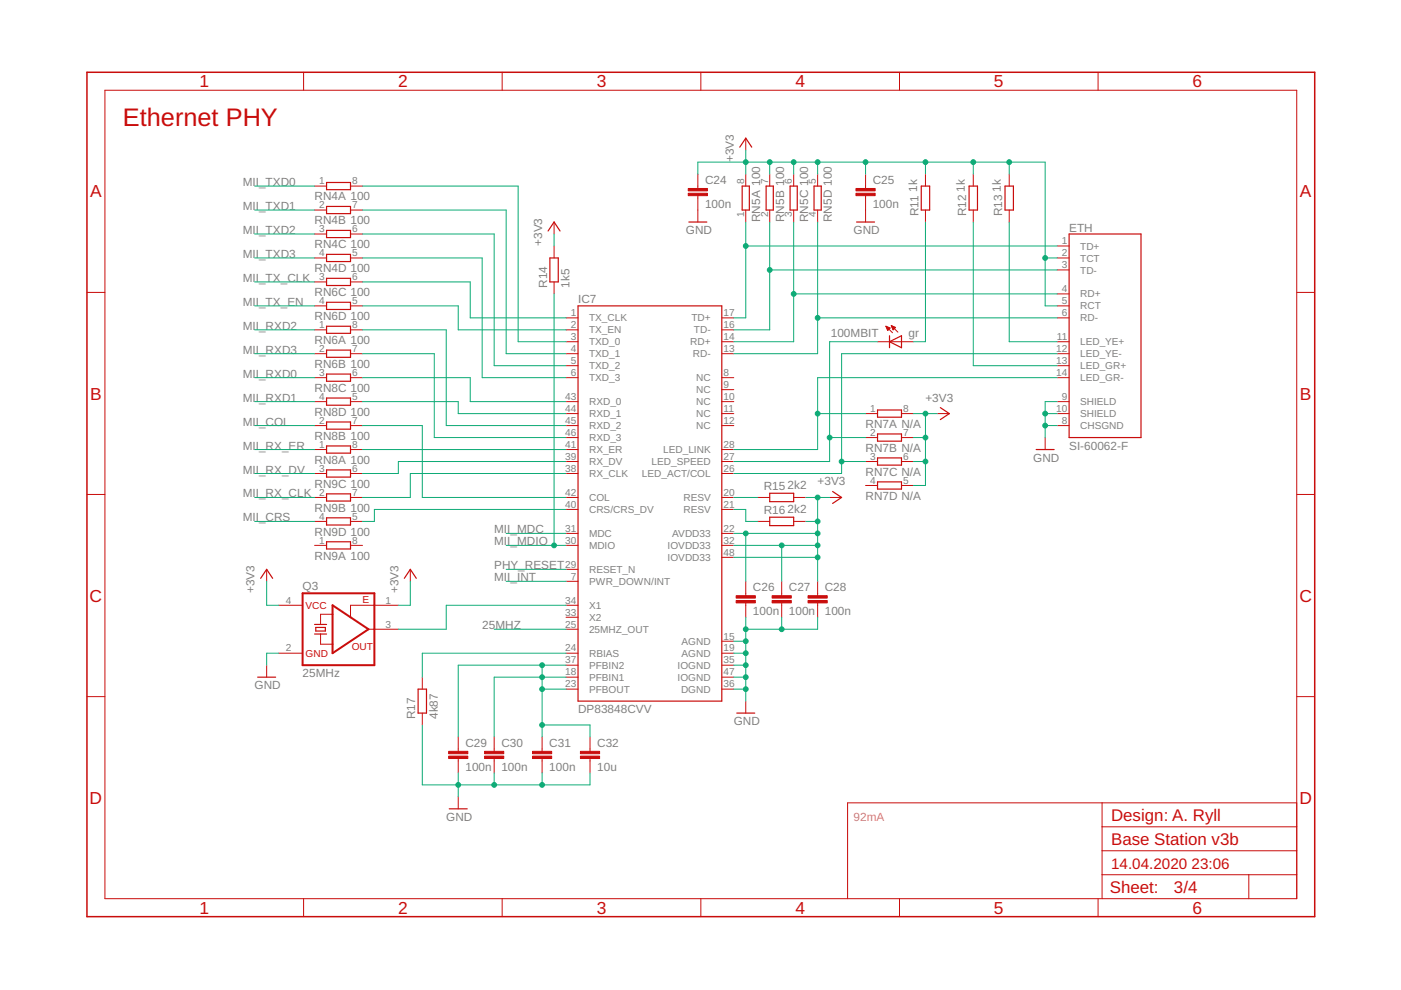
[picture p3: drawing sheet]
<svg xmlns="http://www.w3.org/2000/svg" width="297mm" height="210mm" viewBox="0 0 297 210" stroke-linecap="round" stroke-linejoin="round" font-family="sans-serif">
<g fill="none" stroke="#c90d0c" stroke-width=".25">
<path d="M69.2 38.7h5.1v1.5h-5.1zM156.8 31.2l1.3-1.9 1.3 1.9M157.4 39.5h1.5v5h-1.5zM162.4 39.5h1.6v5h-1.6zM167.5 39.5h1.5v5h-1.5zM172.6 39.5h1.5v5h-1.5zM195.3 39.5h1.8v5h-1.8zM205.5 39.5h1.7v5h-1.7zM213.1 39.5h1.8v5h-1.8zM69.2 43.8h5.1v1.5h-5.1zM69.2 48.9h5.1v1.5h-5.1zM69.2 53.9h5.1v1.6h-5.1z"/>
<path d="M69.2 59h5.1v1.5h-5.1zM116.2 49l1.3-1.9 1.2 1.9M116.6 54.7h1.8v5.1h-1.8zM146 47.1h3.9M181.6 47.1h3.8M226.7 49.6h15.2v43.2h-15.2zM69.2 64.1h5.1v1.5h-5.1zM69.2 69.2h5.1v1.5h-5.1zM69.2 74.2h5.1v1.6h-5.1zM69.2 79.3h5.1v1.5h-5.1zM122.6 64.9h30.4v83.8h-30.4zM188.6 72.5l2.5-1.3v2.5z"/>
<path d="M188.6 71.2v2.5M69.2 84.4h5.1v1.5h-5.1zM69.2 89.5h5.1v1.5h-5.1zM69.2 94.6h5.1v1.5h-5.1zM69.2 99.6h5.1v1.6h-5.1zM186.1 86.9h5v1.6h-5zM186.1 92h5v1.5h-5zM186.1 97.1h5v1.5h-5zM199.4 86.4l1.9 1.3-1.9 1.3M219.7 95.3h3.8M69.2 104.7h5.1v1.5h-5.1zM69.2 109.8h5.1v1.5h-5.1z"/>
<path d="M69.2 114.9h5.1v1.5h-5.1zM163.2 104.6h5.1v1.8h-5.1zM163.2 109.7h5.1v1.7h-5.1zM176.5 104.2l1.9 1.3-1.9 1.2M186.1 102.2h5v1.5h-5zM55.3 122.6l1.2-1.9 1.3 1.9M66.7 134.4h2.5M66.7 132.4h2.5M67 133h2v.8h-2zM85.7 122.6l1.3-1.9 1.3 1.9M54.6 143.6h3.8M88.6 146.1h1.8v5.1h-1.8z"/>
<path d="M156.2 151.2h3.8M95.2 171.5h3.9"/>
</g>
<g fill="none" stroke="#c90d0c" stroke-width=".21">
<path d="M22.2 19.1h252.7v171.4h-252.7zM64.4 15.3v3.8M106.5 15.3v3.8M148.6 15.3v3.8M190.7 15.3v3.8M232.8 15.3v3.8M66.7 39.5h2.5M74.3 39.5h2.6M148 36.9v3.1M158.1 29.3v2.5M158.1 36.9v2.6M163.2 36.9v2.6"/>
<path d="M168.3 36.9v2.6M173.4 36.9v2.6M183.5 36.9v3.1M196.2 36.9v2.6M206.4 36.9v2.6M214 36.9v2.6M66.7 54.7h2.5M66.7 44.5h2.5M66.7 49.6h2.5M66.7 59.8h2.5M74.3 54.7h2.6M74.3 44.5h2.6"/>
<path d="M74.3 49.6h2.6M74.3 59.8h2.6M117.5 47.1v2.5M117.5 52.2v2.5M117.5 59.8v2.5M148 41.5v5.6M158.1 44.5v2.6M163.2 44.5v2.6M168.3 44.5v2.6M173.4 44.5v2.6M183.5 41.5v5.6M196.2 44.5v2.6"/>
<path d="M206.4 44.5v2.6M214 44.5v2.6M224.1 52.2h2.6M224.1 54.7h2.6M224.1 57.2h2.6M18.4 62h3.8M66.7 69.9h2.5M66.7 75h2.5M66.7 64.9h2.5M74.3 69.9h2.6M74.3 75h2.6M74.3 64.9h2.6"/>
<path d="M120 67.4h2.6M120 69.9h2.6M120 72.5h2.6M120 75h2.6M120 77.5h2.6M153 67.4h2.6M153 69.9h2.6M153 72.5h2.6M153 75h2.6M186.1 72.5h7.6M187.8 69.2l1.4 1.3M187.8 69.2l.9 .4-.5 .5z"/>
<path d="M187.9 69.3h.2M187.9 69.4h.5M188 69.5h.7M188 69.6h.6M188.1 69.8h.4M188.1 69.9h.3M188.2 70h.1M189 69l1.4 1.4M189 69l.9 .4-.5 .5zM189 69v.1M189 69.2h.3M189.1 69.3h.4"/>
<path d="M189.1 69.4h.7M189.2 69.5h.6M189.2 69.6h.4M189.3 69.8h.2M189.3 69.9h.1M224.1 67.4h2.6M224.1 72.5h2.6M224.1 75h2.6M224.1 77.5h2.6M224.1 62.3h2.6M224.1 64.9h2.6M274.9 62h3.8"/>
<path d="M66.7 80.1h2.5M66.7 85.2h2.5M66.7 90.2h2.5M66.7 95.3h2.5M74.3 80.1h2.6M74.3 85.2h2.6M74.3 90.2h2.6M74.3 95.3h2.6M120 80.1h2.6M120 85.2h2.6M120 87.7h2.6M120 90.2h2.6"/>
<path d="M120 92.8h2.6M120 95.3h2.6M120 97.9h2.6M153 80.1h2.6M153 85.2h2.6M153 87.7h2.6M153 90.2h2.6M153 95.3h2.6M153 97.9h2.6M153 82.6h2.6M183.5 87.7h2.6M183.5 92.8h2.6"/>
<path d="M183.5 97.9h2.6M191.1 87.7h2.6M191.1 92.8h2.6M191.1 97.9h2.6M198.7 87.7h2.6M221.6 92.8v2.5M224.1 80.1h2.6M224.1 85.2h2.6M224.1 87.7h2.6M224.1 90.2h2.6M18.4 104.8h3.8M66.7 100.4h2.5"/>
<path d="M66.7 105.5h2.5M66.7 115.6h2.5M66.7 110.6h2.5M74.3 100.4h2.6M74.3 105.5h2.6M74.3 115.6h2.6M74.3 110.6h2.6M120 100.4h2.6M120 105.5h2.6M120 108h2.6M120 113.1h2.6M120 115.6h2.6"/>
<path d="M153 100.4h2.6M153 105.5h2.6M153 108h2.6M153 113.1h2.6M153 115.6h2.6M153 118.2h2.6M160.7 105.5h2.5M160.7 110.6h2.5M168.3 105.5h2.5M168.3 110.6h2.5M175.9 105.5h2.5M183.5 102.9h2.6"/>
<path d="M191.1 102.9h2.6M274.9 104.8h3.8M56.5 120.7v2.6M59.1 128.3h5.1M59.1 138.5h5.1M68 134.4v2.2h2.5M70.5 130.2h-2.5v2.2M78.1 133.4h6.4M84.5 128.3h-10.2v2.6M87 120.7v2.6M120 120.7h2.6M120 123.3h2.6"/>
<path d="M120 130.9h2.6M120 128.3h2.6M120 133.4h2.6M120 138.5h2.6M153 138.5h2.6M153 136h2.6M158.1 123.3v3M158.1 127.8v3.1M165.7 123.3v3M165.7 127.8v3.1M173.4 123.3v3M173.4 127.8v3.1"/>
<path d="M18.4 147.7h3.8M56.5 141v2.6M89.5 143.6v2.5M89.5 151.2v2.5M97.2 156.3v3M104.8 156.3v3M114.9 156.3v3M120 141h2.6M120 143.6h2.6M120 146.1h2.6M125.1 156.3v3M153 141h2.6"/>
<path d="M153 143.6h2.6M153 146.1h2.6M158.1 148.7v2.5M274.9 147.7h3.8M97.2 160.8v3.1M97.2 169v2.5M104.8 160.8v3.1M114.9 160.8v3.1M125.1 160.8v3.1M233.7 170.2v20.3M233.7 175.3h41.2M274.9 170.2h-95.2v20.3"/>
<path d="M64.4 190.5v3.9M106.5 190.5v3.9M148.6 190.5v3.9M190.7 190.5v3.9M232.8 190.5v3.9M233.7 185.5h41.2M233.7 180.4h41.2M264.8 185.5v5"/>
</g>
<g fill="#c90d0c" stroke="#c90d0c" stroke-width=".21">
<path d="M95.1 160.3h4.1v.5h-4.1z"/>
<path d="M95.1 159.3h4.1v.5h-4.1z"/>
<path d="M102.7 160.3h4.1v.5h-4.1z"/>
<path d="M102.7 159.3h4.1v.5h-4.1z"/>
<path d="M112.9 160.3h4.1v.5h-4.1z"/>
<path d="M112.9 159.3h4.1v.5h-4.1z"/>
<path d="M156.1 127.3h4v.5h-4z"/>
<path d="M156.1 126.3h4v.5h-4z"/>
<path d="M163.7 127.3h4.1v.5h-4.1z"/>
<path d="M163.7 126.3h4.1v.5h-4.1z"/>
<path d="M171.3 127.3h4.1v.5h-4.1z"/>
<path d="M171.3 126.3h4.1v.5h-4.1z"/>
<path d="M145.9 41h4.1v.5h-4.1z"/>
<path d="M145.9 40h4.1v.5h-4.1z"/>
<path d="M181.5 41h4v.5h-4z"/>
<path d="M181.5 40h4v.5h-4z"/>
<path d="M123.1 160.3h4v.5h-4z"/>
<path d="M123.1 159.3h4v.5h-4z"/>
</g>
<path d="M64.2 125.8h15.2v15.2h-15.2zM70.5 128.3l7.6 5.1-7.6 5.1z" fill="none" stroke="#c90d0c" stroke-width=".42"/>
<path d="M18.4 15.3h260.3v179.1h-260.3z" fill="none" stroke="#c90d0c" stroke-width=".32"/>
<g fill="none" stroke="#0dab76" stroke-width=".21">
<path d="M54 39.5h12.7M76.9 39.5h33v33h10.1M148 36.9v-2.5h73.6v30.5h2.5M158.1 31.8v5.1M163.2 34.4v2.5M168.3 34.4v2.5M173.4 34.4v2.5M183.5 34.4v2.5M196.2 34.4v2.5M206.4 34.4v2.5M214 34.4v2.5M54 44.5h12.7"/>
<path d="M54 49.6h12.7M54 54.7h12.7M54 59.8h12.7M76.9 44.5h30.4v30.5h12.7M76.9 49.6h27.9v27.9h15.2M76.9 54.7h25.3v25.4h17.8M76.9 59.8h22.8v7.6h20.3M117.5 49.6v2.6M158.1 47.1v20.3h-2.5M158.1 52.2h66M163.2 47.1v22.8h-7.6M163.2 57.2h60.9"/>
<path d="M168.3 47.1v25.4h-12.7M173.4 47.1v27.9h-17.8M196.2 47.1v25.4h-2.5M206.4 47.1v30.4h17.7M214 47.1v25.4h10.1M221.6 54.7h2.5M54 75h12.7M54 69.9h12.7M54 64.9h12.7M76.9 75h15.2v17.8h27.9M76.9 69.9h17.7v20.3h25.4M76.9 64.9h20.3v5h22.8"/>
<path d="M117.5 62.3v53.3M168.3 62.3h55.8M173.4 67.4h50.7M186.1 72.5h-10.2v25.4h-20.3M224.1 75h-45.7v25.4h-22.8M54 80.1h12.7M54 90.2h12.7M54 85.2h12.7M54 95.3h12.7M76.9 80.1h22.8v5.1h20.3M76.9 85.2h20.3v2.5h22.8M76.9 90.2h12.6v15.3h30.5"/>
<path d="M76.9 95.3h43.1M120 97.9h-35.5v2.5h-7.6M173.4 87.7h10.1M175.9 92.8h7.6M178.4 97.9h5.1M193.7 92.8h2.5M193.7 87.7h5M193.7 97.9h2.5M196.2 87.7v15.2h-2.5M221.6 90.2h2.5M221.6 87.7h2.5M224.1 80.1h-50.7v15.2h-17.8"/>
<path d="M224.1 85.2h-2.5v7.6M54 105.5h12.7M54 100.4h12.7M54 110.6h12.7M107.3 113.1h12.7M107.3 115.6h12.7M120 100.4h-33v5.1h-10.1M120 108h-40.6v2.6h-2.5M155.6 105.5h5.1M155.6 108h2.5v2.6h2.6M155.6 113.1h17.8M155.6 115.6h17.8"/>
<path d="M155.6 118.2h17.8M158.1 113.1v10.2M165.7 115.6v7.7M170.8 105.5h5.1M170.8 110.6h2.6M173.4 105.5v17.8M56.5 123.3v5h2.6M59.1 138.5h-2.6v2.5M87 123.3v5h-2.5M104.8 133.4h15.2M107.3 120.7h12.7M107.3 123.3h12.7"/>
<path d="M120 128.3h-25.4v5.1h-10.1M120 138.5h-30.5v5.1M155.6 136h2.5M155.6 138.5h2.5M158.1 130.9v17.8M165.7 130.9v2.5M173.4 130.9v2.5h-15.3M89.5 153.7v12.7h35.6v-2.5M114.9 141v15.3M114.9 153.7h10.2v2.6M114.9 146.1h5.1M120 143.6h-15.2v12.7"/>
<path d="M120 141h-22.8v15.3M155.6 141h2.5M155.6 143.6h2.5M155.6 146.1h2.5M97.2 163.9v5.1M104.8 163.9v2.5M114.9 163.9v2.5"/>
</g>
<g fill="#0dab76" stroke="#0dab76" stroke-width=".21">
<circle cx="117.5" cy="115.6" r=".51"/>
<circle cx="97.2" cy="166.4" r=".51"/>
<circle cx="104.8" cy="166.4" r=".51"/>
<circle cx="114.9" cy="166.4" r=".51"/>
<circle cx="158.1" cy="138.5" r=".51"/>
<circle cx="158.1" cy="141" r=".51"/>
<circle cx="158.1" cy="143.6" r=".51"/>
<circle cx="158.1" cy="146.1" r=".51"/>
<circle cx="158.1" cy="133.4" r=".51"/>
<circle cx="165.7" cy="133.4" r=".51"/>
<circle cx="158.1" cy="136" r=".51"/>
<circle cx="221.6" cy="87.7" r=".51"/>
<circle cx="221.6" cy="90.2" r=".51"/>
<circle cx="114.9" cy="141" r=".51"/>
<circle cx="114.9" cy="143.6" r=".51"/>
<circle cx="114.9" cy="146.1" r=".51"/>
<circle cx="114.9" cy="153.7" r=".51"/>
<circle cx="173.4" cy="105.5" r=".51"/>
<circle cx="173.4" cy="110.6" r=".51"/>
<circle cx="173.4" cy="113.1" r=".51"/>
<circle cx="173.4" cy="115.6" r=".51"/>
<circle cx="158.1" cy="113.1" r=".51"/>
<circle cx="165.7" cy="115.6" r=".51"/>
<circle cx="173.4" cy="118.2" r=".51"/>
<circle cx="196.2" cy="87.7" r=".51"/>
<circle cx="196.2" cy="92.8" r=".51"/>
<circle cx="196.2" cy="97.9" r=".51"/>
<circle cx="221.6" cy="54.7" r=".51"/>
<circle cx="158.1" cy="34.4" r=".51"/>
<circle cx="163.2" cy="34.4" r=".51"/>
<circle cx="168.3" cy="34.4" r=".51"/>
<circle cx="173.4" cy="34.4" r=".51"/>
<circle cx="196.2" cy="34.4" r=".51"/>
<circle cx="183.5" cy="34.4" r=".51"/>
<circle cx="206.4" cy="34.4" r=".51"/>
<circle cx="214" cy="34.4" r=".51"/>
<circle cx="178.4" cy="97.9" r=".51"/>
<circle cx="175.9" cy="92.8" r=".51"/>
<circle cx="173.4" cy="87.7" r=".51"/>
<circle cx="173.4" cy="67.4" r=".51"/>
<circle cx="168.3" cy="62.3" r=".51"/>
<circle cx="163.2" cy="57.2" r=".51"/>
<circle cx="158.1" cy="52.2" r=".51"/>
</g>
<text font-size="5.4" fill="#c90d0c" x="26.1" y="26.8">Ethernet PHY</text>
<g font-size="3.7" fill="#c90d0c">
<text x="42.3" y="18.5">1</text>
<text x="84.4" y="18.5">2</text>
<text x="126.5" y="18.5">3</text>
<text x="168.6" y="18.5">4</text>
<text x="210.7" y="18.5">5</text>
<text x="252.9" y="18.5">6</text>
<text x="19.1" y="41.9">A</text>
<text x="275.6" y="41.9">A</text>
<text x="19.1" y="84.7">B</text>
<text x="275.6" y="84.7">B</text>
<text x="19" y="127.6">C</text>
<text x="275.5" y="127.6">C</text>
<text x="19" y="170.4">D</text>
<text x="275.5" y="170.4">D</text>
<text x="42.3" y="193.7">1</text>
<text x="84.4" y="193.7">2</text>
<text x="126.5" y="193.7">3</text>
<text x="168.6" y="193.7">4</text>
<text x="210.7" y="193.7">5</text>
<text x="252.9" y="193.7">6</text>
</g>
<g font-size="3.6" fill="#c90d0c">
<text x="235.6" y="174">Design: A. Ryll</text>
<text x="235.6" y="179.1">Base Station v3b</text>
<text x="235.3" y="189.4">Sheet:</text>
<text x="248.9" y="189.3">3/4</text>
</g>
<g font-size="3.2" fill="#c90d0c">
<text x="235.6" y="184.2">14.04.2020</text>
<text x="252.6" y="184.2">23:06</text>
</g>
<g font-size="2.5" fill="#808080">
<text x="155.6" y="34.4" transform="rotate(-90 155.6 34.4)">+3V3</text>
<text x="51.5" y="39.5">MII_TXD0</text>
<text x="149.5" y="39.1">C24</text>
<text x="185" y="39.1">C25</text>
<text x="194.4" y="40.7" transform="rotate(-90 194.4 40.7)">1k</text>
<text x="204.6" y="40.7" transform="rotate(-90 204.6 40.7)">1k</text>
<text x="212.2" y="40.7" transform="rotate(-90 212.2 40.7)">1k</text>
<text x="51.5" y="44.5">MII_TXD1</text>
<text x="66.7" y="42.5">RN4A 100</text>
<text x="66.7" y="47.6">RN4B 100</text>
<text x="149.5" y="44.1">100n</text>
<text x="161.2" y="47.1" transform="rotate(-90 161.2 47.1)">RN5A 100</text>
<text x="166.2" y="47.1" transform="rotate(-90 166.2 47.1)">RN5B 100</text>
<text x="171.3" y="47.1" transform="rotate(-90 171.3 47.1)">RN5C 100</text>
<text x="176.4" y="47.1" transform="rotate(-90 176.4 47.1)">RN5D 100</text>
<text x="185" y="44.1">100n</text>
<text x="194.7" y="45.8" transform="rotate(-90 194.7 45.8)">R11</text>
<text x="204.9" y="45.8" transform="rotate(-90 204.9 45.8)">R12</text>
<text x="212.5" y="45.8" transform="rotate(-90 212.5 45.8)">R13</text>
<text x="51.5" y="49.6">MII_TXD2</text>
<text x="66.7" y="52.7">RN4C 100</text>
<text x="114.9" y="52.1" transform="rotate(-90 114.9 52.1)">+3V3</text>
<text x="145.4" y="49.6">GND</text>
<text x="181" y="49.6">GND</text>
<text x="226.7" y="49.1">ETH</text>
<text x="51.5" y="54.7">MII_TXD3</text>
<text x="51.5" y="59.8">MII_TX_CLK</text>
<text x="66.7" y="57.7">RN4D 100</text>
<text x="51.5" y="64.8">MII_TX_EN</text>
<text x="66.7" y="62.8">RN6C 100</text>
<text x="116" y="61" transform="rotate(-90 116 61)">R14</text>
<text x="120.8" y="61" transform="rotate(-90 120.8 61)">1k5</text>
<text x="122.6" y="64.3">IC7</text>
<text x="51.5" y="69.9">MII_RXD2</text>
<text x="66.7" y="67.9">RN6D 100</text>
<text x="176.1" y="71.4">100MBIT</text>
<text x="192.6" y="71.4">gr</text>
<text x="51.5" y="75">MII_RXD3</text>
<text x="66.7" y="73">RN6A 100</text>
<text x="51.5" y="80.1">MII_RXD0</text>
<text x="66.7" y="78.1">RN6B 100</text>
<text x="66.7" y="83.1">RN8C 100</text>
<text x="51.5" y="85.2">MII_RXD1</text>
<text x="66.7" y="88.2">RN8D 100</text>
<text x="196.2" y="85.2">+3V3</text>
<text x="51.5" y="90.2">MII_COL</text>
<text x="51.5" y="95.3">MII_RX_ER</text>
<text x="66.7" y="93.3">RN8B 100</text>
<text x="183.5" y="90.7">RN7A N/A</text>
<text x="183.5" y="95.8">RN7B N/A</text>
<text x="226.7" y="95.3">SI-60062-F</text>
<text x="51.5" y="100.4">MII_RX_DV</text>
<text x="66.7" y="98.4">RN8A 100</text>
<text x="183.5" y="100.9">RN7C N/A</text>
<text x="219.1" y="97.9">GND</text>
<text x="51.5" y="105.5">MII_RX_CLK</text>
<text x="66.7" y="103.4">RN9C 100</text>
<text x="161.9" y="104">R15</text>
<text x="167" y="103.7">2k2</text>
<text x="173.3" y="102.9">+3V3</text>
<text x="183.5" y="106">RN7D N/A</text>
<text x="51.5" y="110.6">MII_CRS</text>
<text x="66.7" y="108.5">RN9B 100</text>
<text x="66.7" y="113.6">RN9D 100</text>
<text x="104.8" y="113.1">MII_MDC</text>
<text x="161.9" y="109.1">R16</text>
<text x="167" y="108.8">2k2</text>
<text x="66.7" y="118.7">RN9A 100</text>
<text x="104.8" y="115.6">MII_MDIO</text>
<text x="54" y="125.8" transform="rotate(-90 54 125.8)">+3V3</text>
<text x="64.1" y="125.2">Q3</text>
<text x="84.5" y="125.8" transform="rotate(-90 84.5 125.8)">+3V3</text>
<text x="104.8" y="120.7">PHY_RESET</text>
<text x="104.8" y="123.3">MII_INT</text>
<text x="159.6" y="125.4">C26</text>
<text x="167.3" y="125.4">C27</text>
<text x="174.9" y="125.4">C28</text>
<text x="159.6" y="130.5">100n</text>
<text x="167.3" y="130.5">100n</text>
<text x="174.9" y="130.5">100n</text>
<text x="102.2" y="133.4">25MHZ</text>
<text x="64.1" y="143.6">25MHz</text>
<text x="54" y="146.1">GND</text>
<text x="88" y="152.5" transform="rotate(-90 88 152.5)">R17</text>
<text x="92.8" y="152.5" transform="rotate(-90 92.8 152.5)">4k87</text>
<text x="122.6" y="151.2">DP83848CVV</text>
<text x="155.6" y="153.7">GND</text>
<text x="98.7" y="158.4">C29</text>
<text x="106.3" y="158.4">C30</text>
<text x="116.5" y="158.4">C31</text>
<text x="126.6" y="158.4">C32</text>
<text x="98.7" y="163.5">100n</text>
<text x="106.3" y="163.5">100n</text>
<text x="116.5" y="163.5">100n</text>
<text x="126.6" y="163.5">10u</text>
<text x="94.6" y="174">GND</text>
</g>
<text font-size="2.5" fill="#c8c832" x="181" y="174">92mA</text>
<g font-size="2.1" fill="#808080">
<text x="67.7" y="39.1">1</text>
<text x="74.7" y="39.1">8</text>
<text x="157.8" y="39.1" transform="rotate(-90 157.8 39.1)">8</text>
<text x="162.8" y="39.1" transform="rotate(-90 162.8 39.1)">7</text>
<text x="167.9" y="39.1" transform="rotate(-90 167.9 39.1)">6</text>
<text x="173" y="39.1" transform="rotate(-90 173 39.1)">5</text>
<text x="67.7" y="44.2">2</text>
<text x="74.7" y="44.2">7</text>
<text x="157.8" y="46.1" transform="rotate(-90 157.8 46.1)">1</text>
<text x="162.8" y="46.1" transform="rotate(-90 162.8 46.1)">2</text>
<text x="167.9" y="46.1" transform="rotate(-90 167.9 46.1)">3</text>
<text x="173" y="46.1" transform="rotate(-90 173 46.1)">4</text>
<text x="67.7" y="49.3">3</text>
<text x="74.7" y="49.3">6</text>
<text x="225.1" y="51.8">1</text>
<text x="229" y="52.9">TD+</text>
<text x="67.7" y="54.3">4</text>
<text x="67.7" y="59.4">3</text>
<text x="74.7" y="54.3">5</text>
<text x="74.7" y="59.4">6</text>
<text x="225.1" y="54.3">2</text>
<text x="225.1" y="56.9">3</text>
<text x="229" y="55.4">TCT</text>
<text x="229" y="58">TD-</text>
<text x="67.7" y="64.5">4</text>
<text x="74.7" y="64.5">5</text>
<text x="225.1" y="62">4</text>
<text x="225.1" y="64.5">5</text>
<text x="229" y="63.1">RD+</text>
<text x="229" y="65.6">RCT</text>
<text x="67.7" y="69.6">1</text>
<text x="74.7" y="69.6">8</text>
<text x="121" y="67">1</text>
<text x="121" y="69.6">2</text>
<text x="124.9" y="68.1">TX_CLK</text>
<text x="124.9" y="70.7">TX_EN</text>
<text x="146.6" y="68.1">TD+</text>
<text x="147.1" y="70.7">TD-</text>
<text x="153.4" y="67">17</text>
<text x="153.4" y="69.6">16</text>
<text x="225.1" y="67">6</text>
<text x="229" y="68.1">RD-</text>
<text x="67.7" y="74.6">2</text>
<text x="74.7" y="74.6">7</text>
<text x="121" y="72.1">3</text>
<text x="121" y="74.6">4</text>
<text x="121" y="77.2">5</text>
<text x="124.9" y="73.2">TXD_0</text>
<text x="124.9" y="75.8">TXD_1</text>
<text x="146.4" y="73.2">RD+</text>
<text x="146.9" y="75.8">RD-</text>
<text x="153.4" y="72.1">14</text>
<text x="153.4" y="74.6">13</text>
<text x="224" y="74.6">12</text>
<text x="224" y="77.2">13</text>
<text x="224.1" y="72.1">11</text>
<text x="229" y="73.2">LED_YE+</text>
<text x="229" y="75.8">LED_YE-</text>
<text x="67.7" y="79.7">3</text>
<text x="74.7" y="79.7">6</text>
<text x="121" y="79.7">6</text>
<text x="124.9" y="78.3">TXD_2</text>
<text x="124.9" y="80.8">TXD_3</text>
<text x="147.6" y="80.8">NC</text>
<text x="147.6" y="83.4">NC</text>
<text x="153.4" y="79.7">8</text>
<text x="153.4" y="82.3">9</text>
<text x="224" y="79.7">14</text>
<text x="229" y="78.3">LED_GR+</text>
<text x="229" y="80.8">LED_GR-</text>
<text x="67.7" y="89.9">2</text>
<text x="67.7" y="84.8">4</text>
<text x="74.7" y="89.9">7</text>
<text x="74.7" y="84.8">5</text>
<text x="119.8" y="84.8">43</text>
<text x="119.8" y="87.3">44</text>
<text x="119.8" y="89.9">45</text>
<text x="124.9" y="85.9">RXD_0</text>
<text x="124.9" y="88.5">RXD_1</text>
<text x="147.6" y="85.9">NC</text>
<text x="147.6" y="88.5">NC</text>
<text x="153.4" y="84.8">10</text>
<text x="153.4" y="87.3">11</text>
<text x="153.4" y="89.9">12</text>
<text x="184.5" y="87.3">1</text>
<text x="191.5" y="87.3">8</text>
<text x="224" y="87.3">10</text>
<text x="225.1" y="84.8">9</text>
<text x="225.1" y="89.9">8</text>
<text x="229" y="85.9">SHIELD</text>
<text x="229" y="88.5">SHIELD</text>
<text x="67.7" y="95">1</text>
<text x="74.7" y="95">8</text>
<text x="119.8" y="92.4">46</text>
<text x="119.8" y="95">41</text>
<text x="124.9" y="91">RXD_2</text>
<text x="124.9" y="93.5">RXD_3</text>
<text x="147.6" y="91">NC</text>
<text x="153.4" y="95">28</text>
<text x="184.5" y="92.4">2</text>
<text x="191.5" y="92.4">7</text>
<text x="229" y="91">CHSGND</text>
<text x="67.7" y="100">3</text>
<text x="74.7" y="100">6</text>
<text x="119.8" y="97.5">39</text>
<text x="119.8" y="100">38</text>
<text x="124.9" y="96.1">RX_ER</text>
<text x="124.9" y="98.6">RX_DV</text>
<text x="124.9" y="101.2">RX_CLK</text>
<text x="136.1" y="101.2">LED_ACT/COL</text>
<text x="138.1" y="98.6">LED_SPEED</text>
<text x="140.6" y="96.1">LED_LINK</text>
<text x="153.4" y="97.5">27</text>
<text x="153.4" y="100">26</text>
<text x="184.5" y="97.5">3</text>
<text x="191.5" y="97.5">6</text>
<text x="67.7" y="105.1">2</text>
<text x="74.7" y="105.1">7</text>
<text x="119.8" y="105.1">42</text>
<text x="119.8" y="107.7">40</text>
<text x="124.9" y="106.2">COL</text>
<text x="144.9" y="106.2">RESV</text>
<text x="153.4" y="105.1">20</text>
<text x="153.4" y="107.7">21</text>
<text x="184.5" y="102.6">4</text>
<text x="191.5" y="102.6">5</text>
<text x="67.7" y="110.2">4</text>
<text x="74.7" y="110.2">5</text>
<text x="119.8" y="112.7">31</text>
<text x="124.9" y="108.8">CRS/CRS_DV</text>
<text x="124.9" y="113.9">MDC</text>
<text x="142.5" y="113.9">AVDD33</text>
<text x="144.9" y="108.8">RESV</text>
<text x="153.4" y="112.7">22</text>
<text x="67.7" y="115.3">1</text>
<text x="74.7" y="115.3">8</text>
<text x="119.8" y="115.3">30</text>
<text x="124.9" y="116.4">MDIO</text>
<text x="141.6" y="116.4">IOVDD33</text>
<text x="141.6" y="118.9">IOVDD33</text>
<text x="153.4" y="115.3">32</text>
<text x="153.4" y="117.8">48</text>
<text x="119.8" y="120.4">29</text>
<text x="121" y="122.9">7</text>
<text x="124.9" y="121.5">RESET_N</text>
<text x="124.9" y="124">PWR_DOWN/INT</text>
<text x="60.6" y="128">4</text>
<text x="81.7" y="128">1</text>
<text x="119.8" y="130.5">33</text>
<text x="119.8" y="128">34</text>
<text x="124.9" y="131.6">X2</text>
<text x="124.9" y="129.1">X1</text>
<text x="81.7" y="133.1">3</text>
<text x="119.8" y="133.1">25</text>
<text x="124.9" y="134.2">25MHZ_OUT</text>
<text x="144.5" y="136.7">AGND</text>
<text x="153.4" y="135.6">15</text>
<text x="60.6" y="138.1">2</text>
<text x="119.8" y="138.1">24</text>
<text x="119.8" y="140.7">37</text>
<text x="119.8" y="143.2">18</text>
<text x="124.9" y="139.2">RBIAS</text>
<text x="124.9" y="141.8">PFBIN2</text>
<text x="143.7" y="141.8">IOGND</text>
<text x="144.5" y="139.2">AGND</text>
<text x="153.4" y="138.1">19</text>
<text x="153.4" y="140.7">35</text>
<text x="153.4" y="143.2">47</text>
<text x="119.8" y="145.7">23</text>
<text x="124.9" y="144.3">PFBIN1</text>
<text x="124.9" y="146.9">PFBOUT</text>
<text x="143.7" y="144.3">IOGND</text>
<text x="144.4" y="146.9">DGND</text>
<text x="153.4" y="145.7">36</text>
</g>
<g font-size="2.1" fill="#c90d0c">
<text x="64.8" y="129.1">VCC</text>
<text x="76.8" y="127.8">E</text>
<text x="74.6" y="137.7">OUT</text>
<text x="64.8" y="139.2">GND</text>
</g>
</svg>
